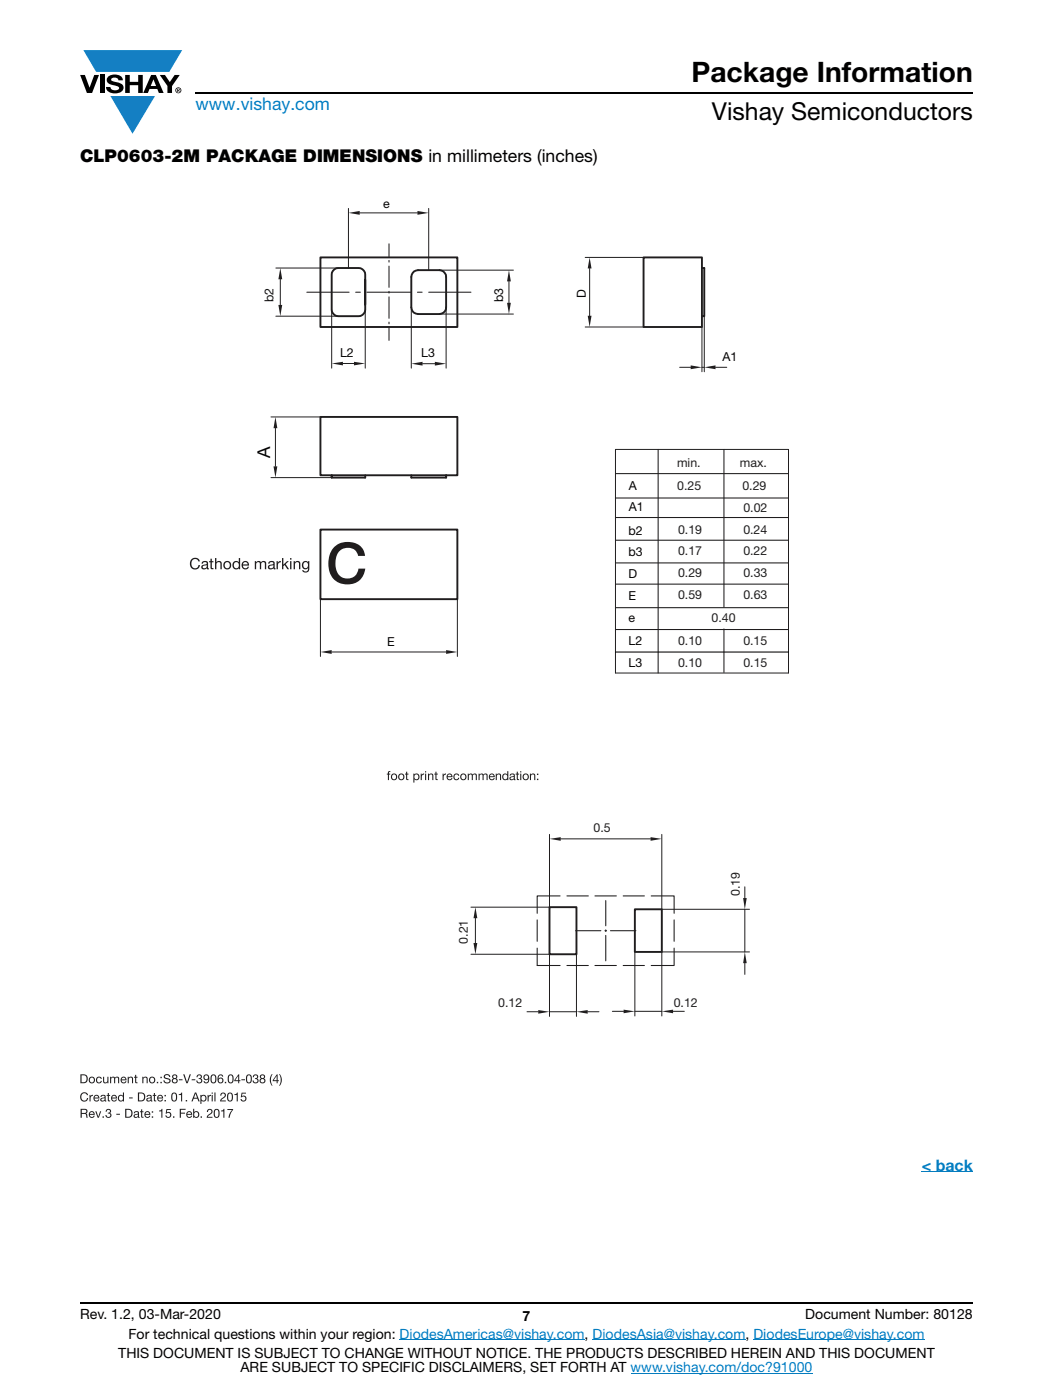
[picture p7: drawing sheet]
<svg xmlns="http://www.w3.org/2000/svg" width="210mm" height="279mm" viewBox="0 0 210 279" stroke-linecap="round" stroke-linejoin="round" font-family="sans-serif">
<g fill="#147fc3">
<path d="M16.6 10h19.7l-2.5 4.3h-1.2h-13.4z"/>
<path d="M22 19.2h8.9l-4.5 7.5z"/>
</g>
<g fill="#000">
<path d="M16 15h.9l1 2.5 .9-2.5h.9l-1.3 3.6h-1.1zM19.9 15h.9v3.6h-.9zM21.6 15.3a2.1 2.1 0 0 1 2.8 .3l.1 .4h-.9a.79 .79 0 0 0-.7-.5 .79 .79 0 0 0-.7 .4l.2 .3 1 .2a1.08 1.08 0 0 1 1.2 1 1.08 1.08 0 0 1-1.1 1.2 1.73 1.73 0 0 1-2.4-1.2h.9a.96 .96 0 0 0 .8 .6 .96 .96 0 0 0 1-.4 1.31 1.31 0 0 0-1.3-.6 1.03 1.03 0 0 1-1-.6 1.03 1.03 0 0 1 .1-1.1zM25 15h.9v1.3h1.7v-1.3h.9v3.6h-.9v-1.6h-1.7v1.6h-.9zM31.9 15h1l1 1.4 .9-1.4h1l-1.5 2.2v1.4h-.9v-1.4z"/>
<path d="M30.6 15.8l.5 1.4h-1zM30.1 15l-1.5 3.6h.9l.3-.8h1.6l.3 .8h.9l-1.5-3.6z"/>
<path d="M35.5 17.8h.2v.2h-.2zM35.3 17.7v.7h.2v-.3l.3 .3-.1-.3 .1-.2v-.2z"/>
<path d="M35.1 18a.46 .46 0 0 1 .9 0 .46 .46 0 0 1-.9 0zM35 18a.6 .6 0 0 0 1.2 0 .6 .6 0 0 0-1.2 0z"/>
</g>
<path d="M39 18.6h155M16 260h178" fill="none" stroke="#000" stroke-width=".36"/>
<path d="M79.7 267.4h36.9M118.2 267.4h30.5M125.8 274h36.2M150.2 267.4h34.2" fill="none" stroke="#007ec4" stroke-width=".2"/>
<path d="M183.7 233.8h.2z" fill="#007ec4"/>
<path d="M183.8 233.8h10.2" fill="none" stroke="#007ec4" stroke-width=".2"/>
<path d="M16 39.4h141.3v183.7h-141.3z" fill="#fff"/>
<g fill="#201d1e">
<path d="M48.2 218.1h.9v.2h-.8l-.1 .5a.59 .59 0 0 1 .9 .2 .59 .59 0 0 1-.4 .8 .59 .59 0 0 1-.7-.5h.2a.41 .41 0 0 0 .6 .2 .41 .41 0 0 0 0-.6 .41 .41 0 0 0-.6 .1h-.2zM46.7 218.4l.7-.4v1.8h-.2v-1.3h-.5zM45.7 218.3a1.23 1.23 0 0 0 0 1.3 .7 .7 0 0 0 .5-1l-.2-.3zM45.4 218.2a.66 .66 0 0 1 .9 0 .66 .66 0 0 1 .2 .8 .63 .63 0 0 1-.7 .8 .63 .63 0 0 1-.5-.9zM44.1 218.2a.59 .59 0 0 1 .9 .2 .59 .59 0 0 1-.5 .8l-.4 .4h.9v.2h-1.1l.1-.5 .4-.2a.43 .43 0 0 0 .4-.4 .43 .43 0 0 0-.4-.5l-.3 .5h-.2zM42.8 218h.2v1.8h-.2zM42.2 218.5h.2v1.3h-.2zM42.2 218h.2v.3h-.2zM41.4 218.5h.2v.3l.5-.3v.2a.43 .43 0 0 0-.5 .5v.6h-.2zM40.3 218.8a.48 .48 0 0 0-.1 .7 .48 .48 0 0 0 .8-.1 .48 .48 0 0 0-.3-.7zM40 218.5h.2v.2a.62 .62 0 0 1 .8 0 .62 .62 0 0 1 0 .9 .62 .62 0 0 1-.8 0v.7h-.2zM39 218.2l-.3 .9h.6zM38.9 218h.2l.7 1.8h-.2l-.2-.5h-.8l-.2 .5h-.2zM37 219.5h.3v.3h-.3zM35.7 218.4l.6-.4v1.8h-.2v-1.3h-.4zM34.5 218.3a1.23 1.23 0 0 0 .1 1.3 .7 .7 0 0 0 .5-1l-.2-.3zM34.3 218.2a.66 .66 0 0 1 .8 0 .66 .66 0 0 1 .2 .8 .63 .63 0 0 1-.6 .8 .63 .63 0 0 1-.6-.9zM32.8 219.5h.3v.3h-.3zM32.8 218.5h.3v.3h-.3zM31.7 218.8l-.1 .2h.7l-.2-.3zM31.5 218.7a.6 .6 0 0 1 .7-.1 .6 .6 0 0 1 .3 .6l-.9 .1a.38 .38 0 0 0 .3 .4 .38 .38 0 0 0 .4-.3h.2a.64 .64 0 0 1-1 .3 .64 .64 0 0 1 0-1zM30.7 218.1h.2v.4h.2v.2h-.2v.9h.2a.24 .24 0 0 1-.2 .2 .24 .24 0 0 1-.2-.3v-.8h-.2v-.2h.2zM29.4 219.3a.31 .31 0 0 0 .3 .4 .31 .31 0 0 0 .3-.3v-.3zM29.3 218.6l.5-.1 .4 .2 .2 1.1h-.2l-.1-.2a.44 .44 0 0 1-.7 .2 .44 .44 0 0 1 0-.7h.3a.24 .24 0 0 0 .3-.1 .24 .24 0 0 0 0-.3 .24 .24 0 0 0-.4 0l-.2 .2h-.2zM27.7 218.2v1.4h.4a.7 .7 0 0 0 .7-.7 .7 .7 0 0 0-.7-.7zM27.5 218h.6a.89 .89 0 0 1 .9 .9 .89 .89 0 0 1-.9 .9h-.6zM25.7 219h.8v.2h-.8zM23.9 218.8a.45 .45 0 0 0-.1 .7 .45 .45 0 0 0 .7-.2v-.2a.4 .4 0 0 0-.2-.4 .4 .4 0 0 0-.4 .1zM23.6 218.7l.5-.2 .4 .2v-.7h.2v1.8h-.2v-.2a.64 .64 0 0 1-.9 0 .64 .64 0 0 1 0-.9zM22.5 218.8l-.1 .2h.7l-.2-.3zM22.3 218.7a.6 .6 0 0 1 .7-.1 .6 .6 0 0 1 .3 .6l-.9 .1a.38 .38 0 0 0 .3 .4 .38 .38 0 0 0 .4-.3h.2a.64 .64 0 0 1-.9 .3 .64 .64 0 0 1-.1-1zM21.5 218.1h.2v.4h.3v.2h-.3v.9h.3a.24 .24 0 0 1-.3 .2 .24 .24 0 0 1-.2-.3v-.8h-.2v-.2h.2zM20.3 219.3a.31 .31 0 0 0 .2 .4 .31 .31 0 0 0 .4-.3v-.3zM20.1 218.6l.5-.1 .4 .2 .2 1.1h-.2l-.1-.2a.44 .44 0 0 1-.7 .2 .44 .44 0 0 1 0-.7h.3a.24 .24 0 0 0 .3-.1 .24 .24 0 0 0 0-.3 .24 .24 0 0 0-.4 0l-.2 .2h-.2zM19 218.8l-.1 .2h.7l-.2-.3zM18.8 218.7a.6 .6 0 0 1 .7-.1 .6 .6 0 0 1 .3 .6l-.9 .1a.38 .38 0 0 0 .3 .4 .38 .38 0 0 0 .4-.3h.2a.64 .64 0 0 1-1 .3 .64 .64 0 0 1 0-1zM17.8 218.5h.2l.1 .3 .4-.3v.2a.43 .43 0 0 0-.4 .5v.6h-.3zM16.2 218.3a.78 .78 0 0 1 .8-.3 .78 .78 0 0 1 .6 .6h-.3a.62 .62 0 0 0-.9-.3 .62 .62 0 0 0-.1 .9 .55 .55 0 0 0 .5 .5 .55 .55 0 0 0 .5-.6h.3a.84 .84 0 0 1-1.1 .7 .84 .84 0 0 1-.5-1.2z"/>
<path d="M48.1 215.4h.8v.2h-.8zM47.5 214.7l-.6 .9h.6zM47.5 214.4h.2v1.2h.2v.2h-.2v.4h-.2v-.4h-.8v-.2zM45.8 214.7a1.23 1.23 0 0 0 .1 1.3 .7 .7 0 0 0 .4-1l-.2-.4zM45.6 214.6a.66 .66 0 0 1 .8 0 .66 .66 0 0 1 .2 .8 .63 .63 0 0 1-.7 .8 .63 .63 0 0 1-.5-.9zM44.8 215.9h.3v.3h-.3zM43.6 215.6a.4 .4 0 0 0 .8 0 .4 .4 0 0 0-.8 0zM43.6 214.6l.6-.2 .3 .5h-.2a.42 .42 0 0 0-.6-.2 .42 .42 0 0 0-.1 .6 .58 .58 0 0 1 .9 .1 .58 .58 0 0 1-.3 .8 .58 .58 0 0 1-.8-.4v-.8zM42.4 214.7a1.23 1.23 0 0 0 0 1.3 .7 .7 0 0 0 .5-1l-.2-.4zM42.1 214.6a.66 .66 0 0 1 .9 0 .66 .66 0 0 1 .2 .8 .63 .63 0 0 1-.7 .8 .63 .63 0 0 1-.5-.9zM40.7 215a.4 .4 0 0 0 .8 0 .4 .4 0 0 0-.8 0zM40.7 214.6a.64 .64 0 0 1 .8-.1 .64 .64 0 0 1 .2 .8 .65 .65 0 0 1-.2 .8 .65 .65 0 0 1-.9-.1v-.2h.2a.42 .42 0 0 0 .6 .1 .42 .42 0 0 0 .1-.6 .56 .56 0 0 1-.8 .1 .56 .56 0 0 1 0-.8zM39.3 214.6a.49 .49 0 0 1 .8-.1 .49 .49 0 0 1-.1 .7 .56 .56 0 0 1-.1 1 .56 .56 0 0 1-.8-.6h.3a.38 .38 0 0 0 .3 .5 .38 .38 0 0 0 .4-.4 .38 .38 0 0 0-.5-.3v-.2a.34 .34 0 0 0 .4-.3 .34 .34 0 0 0-.4-.4 .34 .34 0 0 0-.2 .5h-.2zM38.2 215.4h.7v.2h-.7zM36.5 214.4h.3l.5 1.5 .5-1.5h.3l-.7 1.8h-.2zM35.7 215.4h.7v.2h-.7zM34.5 214.9a.3 .3 0 0 0 .6 0 .3 .3 0 0 0-.6 0zM34.5 215.7a.36 .36 0 0 0 .7 0 .36 .36 0 0 0-.7 0zM34.4 214.6a.49 .49 0 0 1 .8-.1 .49 .49 0 0 1-.1 .7 .53 .53 0 0 1 .1 .8 .53 .53 0 0 1-.8 0 .53 .53 0 0 1 .2-.8l-.3-.2zM32.8 214.6l.3-.2a.64 .64 0 0 1 .9 .5h-.3a.39 .39 0 0 0-.4-.4 .39 .39 0 0 0-.3 .5l.2 .1a.61 .61 0 0 1 .8 .7 .61 .61 0 0 1-1 .4l-.3-.3-.1-.3h.2a.46 .46 0 0 0 .5 .4 .46 .46 0 0 0 .4-.4l-.6-.3a.46 .46 0 0 1-.4-.2 .46 .46 0 0 1 .1-.5zM32 215.9h.3v.3h-.3zM32 214.9h.3v.3h-.3zM31.3 215.9h.2v.3h-.2zM30 215.2a.48 .48 0 0 0 0 .7 .48 .48 0 0 0 .7-.1 .48 .48 0 0 0-.1-.7zM29.7 215.5a.66 .66 0 0 1 1.3 0 .66 .66 0 0 1-1.3 0zM28.4 214.9h.2v.2a.46 .46 0 0 1 .5-.2 .46 .46 0 0 1 .3 .4v.9h-.2v-.9a.33 .33 0 0 0-.4-.2 .33 .33 0 0 0-.2 .4v.7h-.2zM26.9 214.5h.3v.4h.2v.2h-.2v.8l.2 .1a.24 .24 0 0 1-.3 .2 .24 .24 0 0 1-.2-.3v-.8h-.2v-.2h.2zM25.5 214.9h.2v.2a.46 .46 0 0 1 .5-.2 .46 .46 0 0 1 .3 .4v.9h-.2v-.9a.33 .33 0 0 0-.4-.2 .33 .33 0 0 0-.2 .4v.7h-.2zM24.4 215.2l-.1 .2h.7l-.2-.3zM24.2 215.1a.6 .6 0 0 1 .7-.2 .6 .6 0 0 1 .3 .7l-.9 .1a.38 .38 0 0 0 .3 .3 .38 .38 0 0 0 .4-.2h.2a.64 .64 0 0 1-1 .3 .64 .64 0 0 1 0-1zM22 214.9h.2v.2a.45 .45 0 0 1 .7 0l.4-.2 .4 .1 .1 1.2h-.2l-.1-1a.3 .3 0 0 0-.3-.2 .3 .3 0 0 0-.2 .4v.8h-.2v-.9a.29 .29 0 0 0-.4-.3 .29 .29 0 0 0-.2 .4v.8h-.2zM20.6 214.9h.2v.9a.33 .33 0 0 0 .4 .2 .33 .33 0 0 0 .2-.4v-.7h.2v1.3h-.2v-.2a.46 .46 0 0 1-.5 .2 .46 .46 0 0 1-.3-.5zM19.3 215.1a.58 .58 0 0 1 .6-.2 .58 .58 0 0 1 .4 .4h-.2a.44 .44 0 0 0-.7 .1 .44 .44 0 0 0 .2 .6l.7-.3a.63 .63 0 0 1-.9 .4 .63 .63 0 0 1-.1-1zM18 215.2a.48 .48 0 0 0 0 .7 .48 .48 0 0 0 .7-.1 .48 .48 0 0 0-.2-.7zM17.7 215.5a.66 .66 0 0 1 1.3 0 .66 .66 0 0 1-1.3 0zM16.3 214.6v1.4h.4a.7 .7 0 0 0 .6-.7 .7 .7 0 0 0-.6-.7zM16 214.4h.6a.89 .89 0 0 1 .9 .9 .89 .89 0 0 1-.9 .9h-.6z"/>
<path d="M55.6 214.4h.2l.4 .8a1.91 1.91 0 0 1-.4 1.5h-.2a2.21 2.21 0 0 0 0-2.3zM55.2 214.7l-.6 .9h.6zM55.2 214.4h.2v1.2h.2v.2h-.2v.4h-.2v-.4h-.8v-.2zM54.2 214.4h.2a2.21 2.21 0 0 0 0 2.3h-.2a1.91 1.91 0 0 1 0-2.3zM52 214.9a.3 .3 0 0 0 .6 0 .3 .3 0 0 0-.6 0zM52 215.7a.36 .36 0 0 0 .7 0 .36 .36 0 0 0-.7 0zM51.9 214.6a.49 .49 0 0 1 .8-.1 .49 .49 0 0 1-.1 .7 .53 .53 0 0 1 .1 .8 .53 .53 0 0 1-.8 0 .53 .53 0 0 1 .2-.8l-.3-.2zM50.6 214.6a.49 .49 0 0 1 .7-.1 .49 .49 0 0 1-.1 .7 .56 .56 0 0 1-.1 1 .56 .56 0 0 1-.7-.6h.2a.38 .38 0 0 0 .3 .5 .38 .38 0 0 0 .4-.4 .38 .38 0 0 0-.5-.3v-.2a.34 .34 0 0 0 .5-.3 .34 .34 0 0 0-.4-.4 .34 .34 0 0 0-.3 .5h-.2zM49.4 214.7a1.23 1.23 0 0 0 .1 1.3 .7 .7 0 0 0 .5-1l-.2-.4zM49.2 214.6a.66 .66 0 0 1 .9 0 .66 .66 0 0 1 .1 .8 .63 .63 0 0 1-.6 .8 .63 .63 0 0 1-.6-.9z"/>
<path d="M107.1 155.4h.3v.3h-.3zM107.1 154.4h.3v.3h-.3zM105.7 154.4h.2v.2a.46 .46 0 0 1 .5-.2 .46 .46 0 0 1 .3 .4v.9h-.2v-.9a.33 .33 0 0 0-.4-.2 .33 .33 0 0 0-.2 .4v.7h-.2zM104.5 154.7a.48 .48 0 0 0 0 .7 .48 .48 0 0 0 .7-.1 .48 .48 0 0 0-.1-.7zM104.2 155a.66 .66 0 0 1 1.3 0 .66 .66 0 0 1-1.3 0zM103.7 154.4h.3v1.3h-.3zM103.7 153.9h.3v.3h-.3zM103 154h.3v.4h.2v.2h-.2v.8l.2 .1a.24 .24 0 0 1-.3 .2 .24 .24 0 0 1-.2-.3v-.8h-.2v-.2h.2zM101.9 155.2a.31 .31 0 0 0 .2 .4 .31 .31 0 0 0 .4-.4v-.2zM101.7 154.5l.5-.1 .4 .1 .2 1.2h-.2l-.1-.2a.44 .44 0 0 1-.7 .2 .44 .44 0 0 1 0-.7l.3-.1a.24 .24 0 0 0 .3 0 .24 .24 0 0 0 0-.4 .24 .24 0 0 0-.4 .1l-.2 .2h-.2zM100.5 154.6a.45 .45 0 0 0-.1 .8 .45 .45 0 0 0 .8-.3v-.2a.4 .4 0 0 0-.3-.3 .4 .4 0 0 0-.4 0zM100.3 154.6l.4-.2 .5 .2v-.7h.2v1.8h-.2v-.2a.64 .64 0 0 1-1 0 .64 .64 0 0 1 .1-.9zM98.9 154.4h.2v.2a.46 .46 0 0 1 .5-.2 .46 .46 0 0 1 .3 .4v.9h-.2v-.9a.33 .33 0 0 0-.4-.2 .33 .33 0 0 0-.2 .4v.7h-.2zM97.8 154.7l-.1 .2h.7l-.2-.3zM97.6 154.6a.6 .6 0 0 1 .8-.2 .6 .6 0 0 1 .3 .7l-1 .1a.38 .38 0 0 0 .3 .3 .38 .38 0 0 0 .4-.2h.2a.64 .64 0 0 1-.9 .3 .64 .64 0 0 1-.1-1zM95.4 154.4h.2v.2a.45 .45 0 0 1 .8 0l.4-.2 .4 .1v1.2h-.2v-1a.3 .3 0 0 0-.3-.2 .3 .3 0 0 0-.3 .4v.8h-.2v-.9a.29 .29 0 0 0-.3-.3 .29 .29 0 0 0-.3 .4v.8h-.2zM93.3 154.4h.2v.2a.45 .45 0 0 1 .8 0l.4-.2 .3 .1 .1 1.2h-.2v-1a.3 .3 0 0 0-.4-.2 .3 .3 0 0 0-.2 .4v.8h-.2v-.9a.3 .3 0 0 0-.3-.3 .3 .3 0 0 0-.3 .4v.8h-.2zM92.1 154.7a.48 .48 0 0 0 0 .7 .48 .48 0 0 0 .7-.1 .48 .48 0 0 0-.2-.7zM91.8 155a.66 .66 0 0 1 1.3 0 .66 .66 0 0 1-1.3 0zM90.6 154.6a.58 .58 0 0 1 .5-.2 .58 .58 0 0 1 .5 .4h-.2a.44 .44 0 0 0-.8 .1 .44 .44 0 0 0 .3 .6l.7-.3a.63 .63 0 0 1-1 .4 .63 .63 0 0 1 0-1zM89.4 154.7l-.1 .2h.7l-.2-.3zM89.2 154.6a.6 .6 0 0 1 .7-.2 .6 .6 0 0 1 .3 .7l-.9 .1a.38 .38 0 0 0 .3 .3 .38 .38 0 0 0 .4-.2h.2a.64 .64 0 0 1-.9 .3 .64 .64 0 0 1-.1-1zM88.3 154.4h.2v.3l.4-.3v.2a.43 .43 0 0 0-.4 .5v.6h-.2zM86.8 154h.2v.4h.3v.2h-.3v.8l.3 .1a.24 .24 0 0 1-.3 .2 .24 .24 0 0 1-.2-.3v-.8h-.2v-.2h.2zM85.3 154.4h.2v.2a.46 .46 0 0 1 .6-.2 .46 .46 0 0 1 .3 .4v.9h-.2v-.9a.33 .33 0 0 0-.4-.2 .33 .33 0 0 0-.2 .4v.7h-.3zM84.8 154.4h.2v1.3h-.2zM84.8 153.9h.2v.3h-.2zM83.9 154.4h.2v.3l.5-.3v.2a.43 .43 0 0 0-.5 .5v.6h-.2zM82.8 154.6a.45 .45 0 0 0 0 .8 .45 .45 0 0 0 .6-.4v-.1a.39 .39 0 0 0-.2-.3 .39 .39 0 0 0-.4 0zM82.4 154.4h.2v.2a.62 .62 0 0 1 .9 0 .62 .62 0 0 1 0 .9 .62 .62 0 0 1-.9 0v.7h-.2zM81 154h.2v.4h.3v.2h-.3v.8l.3 .1a.24 .24 0 0 1-.3 .2 .24 .24 0 0 1-.2-.3v-.8h-.2v-.2h.2zM79.7 154.7a.48 .48 0 0 0 0 .7 .48 .48 0 0 0 .7-.1 .48 .48 0 0 0-.2-.7zM79.4 155a.66 .66 0 0 1 1.3 0 .66 .66 0 0 1-1.3 0zM78.3 154.7a.48 .48 0 0 0 0 .7 .48 .48 0 0 0 .7-.1 .48 .48 0 0 0-.2-.7zM78 155a.66 .66 0 0 1 1.3 0 .66 .66 0 0 1-1.3 0zM77.4 154l.4-.1v.2h-.2v.3h.2v.2h-.2v1.1h-.2v-1.1h-.3v-.2h.3z"/>
</g>
<path d="M63.9 51.4h27.3v13.9h-27.3zM72.8 55.8v6a1.33 1.33 0 0 1-1.3 1.3h-4a1.33 1.33 0 0 1-1.4-1.3v-7a1.33 1.33 0 0 1 1.4-1.3h4a1.33 1.33 0 0 1 1.3 1.3v6M82.6 54.2l.8-.3h4.2a1.33 1.33 0 0 1 1.4 1.4v6a1.33 1.33 0 0 1-1.4 1.4h-4.2a1.33 1.33 0 0 1-1.4-1.4v-6l.3-.8zM63.9 83.2h27.3v11.7h-27.3zM72.8 94.9v.4h-6.7v-.4v.4M82 94.9v.4h7v-.4v.4M63.9 105.7h27.3v13.9h-27.3z" fill="none" stroke="#201d1e" stroke-width=".38"/>
<path d="M63.9 119.6v11.4M91.2 119.6v11.4M66.1 130.1h22.9" fill="none" stroke="#201d1e" stroke-width=".2"/>
<g fill="#201d1e">
<path d="M63.9 130.1l2.2-.4v.8z"/>
<path d="M89 129.7l2.2 .4-2.2 .4z"/>
</g>
<path d="M69.5 41.6v11.9M71.7 42.5h11.5M85.5 41.6v12.3" fill="none" stroke="#201d1e" stroke-width=".2"/>
<g fill="#201d1e">
<path d="M83.2 42.1l2.3 .4-2.3 .4z"/>
<path d="M69.5 42.5l2.2-.4v.8z"/>
</g>
<path d="M87.6 53.9h14.8M101.5 56.2v4.2M87.6 62.7h14.8" fill="none" stroke="#201d1e" stroke-width=".2"/>
<g fill="#201d1e">
<path d="M101.5 53.9l.4 2.3h-.8z"/>
<path d="M101.1 60.4h.8l-.4 2.3z"/>
</g>
<path d="M54 83.2h9.9M54 95.3h12.1M54.9 85.5v7.6" fill="none" stroke="#201d1e" stroke-width=".2"/>
<g fill="#201d1e">
<path d="M54.5 93.1h.8l-.4 2.2z"/>
<path d="M54.9 83.2l.4 2.3h-.8z"/>
</g>
<path d="M82 61.3v12.2M84.3 72.6h2.4M89 61.3v12.2" fill="none" stroke="#201d1e" stroke-width=".2"/>
<g fill="#201d1e">
<path d="M86.7 72.2l2.3 .4-2.3 .4z"/>
<path d="M82 72.6l2.3-.4v.8z"/>
</g>
<path d="M128.3 51.4h11.7v13.9h-11.7zM140 53.5h.4v9.6h-.4" fill="none" stroke="#201d1e" stroke-width=".38"/>
<path d="M135.5 73.3h2.2M140 73.3h.4M140 65.3v8.9M140.4 63.1v11.1M142.7 73.3h2.2" fill="none" stroke="#201d1e" stroke-width=".2"/>
<g fill="#201d1e">
<path d="M140.4 73.3l2.3-.4v.8z"/>
<path d="M137.7 72.9l2.3 .4-2.3 .4z"/>
</g>
<path d="M116.7 51.4h11.6M117.6 53.6v9.4M116.7 65.3h11.6" fill="none" stroke="#201d1e" stroke-width=".2"/>
<g fill="#201d1e">
<path d="M117.2 63h.8l-.4 2.3z"/>
<path d="M117.6 51.4l.4 2.2h-.8z"/>
</g>
<path d="M66.1 61.8v11.7M68.4 72.5h2.2M72.8 61.8v11.7" fill="none" stroke="#201d1e" stroke-width=".2"/>
<g fill="#201d1e">
<path d="M70.6 72.2l2.2 .3-2.2 .4z"/>
<path d="M66.1 72.5l2.3-.3v.7z"/>
</g>
<path d="M77.6 48.7v2.5M77.6 52v.3M77.6 53.1v4.2M77.6 58.1v.4M77.6 59.2v4.3M77.6 64.3v.3M77.6 65.4v2.5" fill="none" stroke="#201d1e" stroke-width=".21"/>
<path d="M55 53.5h12.5M55.9 55.7v5.2M55 63.1h12.5" fill="none" stroke="#201d1e" stroke-width=".2"/>
<g fill="#201d1e">
<path d="M55.9 53.5l.4 2.2h-.8z"/>
<path d="M55.5 60.9h.8l-.4 2.2z"/>
</g>
<path d="M61.2 58.3h8.4M70.9 58.3h1M73.2 58.3h8.7M83.2 58.3h1M85.5 58.3h8.4" fill="none" stroke="#201d1e" stroke-width=".21"/>
<g fill="#201d1e">
<path d="M66.7 109.1a3.8 3.8 0 0 1 5.9 .9l.2 .9h-1.4a2.2 2.2 0 0 0-3.8-.8 4 4 0 0 0 .4 5 2.25 2.25 0 0 0 3.5-1.6h1.3a3.7 3.7 0 0 1-6.1 2.2 5.1 5.1 0 0 1 0-6.6z"/>
<path d="M45.3 221.3h1.2l-.5 1.1-.2 .7h-.2v-.5l.7-1.1h-1zM44.1 221.6l.6-.3v1.8h-.2v-1.3h-.4zM43 221.6a1.23 1.23 0 0 0 .1 1.3 .7 .7 0 0 0 .5-1l-.2-.4zM42.8 221.5a.66 .66 0 0 1 .8 0 .66 .66 0 0 1 .2 .8 .63 .63 0 0 1-.7 .8 .63 .63 0 0 1-.5-.9zM41.4 221.5a.59 .59 0 0 1 1 .1 .59 .59 0 0 1-.5 .9l-.4 .4h.9v.2h-1.2l.2-.5 .3-.3a.43 .43 0 0 0 .5-.4 .43 .43 0 0 0-.5-.4l-.2 .4h-.2zM40 222.8h.3v.3h-.3zM38.9 222a.45 .45 0 0 0-.1 .8 .45 .45 0 0 0 .7-.4v-.1a.39 .39 0 0 0-.2-.3 .39 .39 0 0 0-.4 0zM38.5 221.3h.2v.7a.62 .62 0 0 1 .9 0 .62 .62 0 0 1 0 .9 .62 .62 0 0 1-.9 0v.2h-.2zM37.5 222l-.1 .3h.7l-.2-.3zM37.3 221.9a.6 .6 0 0 1 .7-.1 .6 .6 0 0 1 .3 .7l-.9 .1a.38 .38 0 0 0 .3 .3 .38 .38 0 0 0 .4-.2h.2a.64 .64 0 0 1-1 .2 .64 .64 0 0 1 0-1zM35.8 221.3h1.2v.2h-.9v.6h.8v.2h-.8v.8h-.3zM34.5 222.8h.3v.3h-.3zM33.2 221.3h.9v.2h-.7l-.1 .5a.59 .59 0 0 1 .8 .3 .59 .59 0 0 1-.4 .8 .59 .59 0 0 1-.7-.5h.2a.41 .41 0 0 0 .6 .2 .41 .41 0 0 0 0-.7 .41 .41 0 0 0-.6 .2l-.2-.1zM31.7 221.6l.7-.3v1.8h-.2v-1.3h-.5zM30.3 222.8h.2v.3h-.2zM30.3 221.8h.2v.3h-.2zM29.1 222l-.1 .3h.8l-.3-.3zM29 221.9a.6 .6 0 0 1 .7-.1 .6 .6 0 0 1 .3 .7l-1 .1a.38 .38 0 0 0 .4 .3 .38 .38 0 0 0 .4-.2h.2a.64 .64 0 0 1-1 .2 .64 .64 0 0 1 0-1zM28.1 221.4h.3v.4h.2v.2h-.2v.8l.2 .1a.24 .24 0 0 1-.3 .2 .24 .24 0 0 1-.2-.3v-.8h-.2v-.2h.2zM26.9 222.6a.31 .31 0 0 0 .3 .4 .31 .31 0 0 0 .3-.4v-.2zM26.8 221.9l.4-.1 .5 .1 .1 1.2h-.2l-.1-.2a.44 .44 0 0 1-.7 .2 .44 .44 0 0 1 0-.7l.4-.1a.24 .24 0 0 0 .3-.1 .24 .24 0 0 0-.1-.3 .24 .24 0 0 0-.3 .1l-.2 .2h-.2zM25.2 221.5v1.4h.4a.7 .7 0 0 0 .6-.7 .7 .7 0 0 0-.6-.7zM25 221.3h.6a.89 .89 0 0 1 .8 .9 .89 .89 0 0 1-.8 .9h-.6zM23.2 222.3h.7v.2h-.7zM21.2 221.5a.49 .49 0 0 1 .8-.1 .49 .49 0 0 1-.1 .7 .56 .56 0 0 1-.1 1 .56 .56 0 0 1-.8-.6h.2a.38 .38 0 0 0 .4 .5 .38 .38 0 0 0 .4-.4 .38 .38 0 0 0-.5-.4v-.1a.34 .34 0 0 0 .4-.4 .34 .34 0 0 0-.4-.3 .34 .34 0 0 0-.2 .5h-.2zM20.4 222.8h.3v.3h-.3zM19 221.8h.2l.4 1.1 .4-1.1h.2l-.5 1.3h-.2zM18 222l-.1 .3h.8l-.3-.3zM17.9 221.9a.6 .6 0 0 1 .7-.1 .6 .6 0 0 1 .3 .7l-1 .1a.38 .38 0 0 0 .4 .3 .38 .38 0 0 0 .4-.2h.2a.64 .64 0 0 1-1 .2 .64 .64 0 0 1 0-1zM16.3 221.5v.6h.6a.31 .31 0 0 0 .3-.3 .31 .31 0 0 0-.3-.3zM16.1 221.3h.8a.48 .48 0 0 1 .5 .3 .48 .48 0 0 1-.3 .6l.3 .2 .1 .7h-.3l-.1-.6-.2-.2h-.6v.8h-.2z"/>
<path d="M60.7 112.3a.56 .56 0 0 0-.2 .8 .56 .56 0 0 0 .8 .1l.1-.4a.48 .48 0 0 0-.2-.5 .48 .48 0 0 0-.5 0zM60.5 112.1a.63 .63 0 0 1 .9 .1v-.2h.3v1.5a.73 .73 0 0 1-.6 .8 .73 .73 0 0 1-.8-.5h.2a.5 .5 0 0 0 .7 .2 .5 .5 0 0 0 .2-.7 .72 .72 0 0 1-1 .2 .72 .72 0 0 1-.2-1zM58.6 112h.2v.2a.58 .58 0 0 1 .7-.2 .58 .58 0 0 1 .4 .5v1.1h-.3v-1.1a.41 .41 0 0 0-.5-.3 .41 .41 0 0 0-.3 .5v.9h-.2zM57.8 112h.3v1.6h-.3zM57.8 111.4h.3v.3h-.3zM56.2 111.4h.3v1.3l.7-.7h.4l-.6 .6 .6 1h-.3l-.5-.8-.3 .2v.6h-.3zM55.1 112h.3v.3l.2-.3 .4-.1v.3a.54 .54 0 0 0-.6 .7v.7h-.3zM53.8 113a.38 .38 0 0 0 .3 .5 .38 .38 0 0 0 .4-.5v-.2zM53.6 112.1l.6-.2a.48 .48 0 0 1 .6 .5v.9l.1 .1v.2h-.2l-.2-.2a.56 .56 0 0 1-.7 .3 .56 .56 0 0 1-.3-.8l.6-.2a.3 .3 0 0 0 .4-.1 .3 .3 0 0 0-.1-.4 .3 .3 0 0 0-.4 0l-.3 .3h-.2zM50.8 112h.3v.2a.57 .57 0 0 1 .9 0 .56 .56 0 0 1 .6-.3 .56 .56 0 0 1 .5 .5v1.2h-.3v-1.1a.37 .37 0 0 0-.4-.4 .37 .37 0 0 0-.3 .5v1h-.3v-1.1a.37 .37 0 0 0-.4-.3 .37 .37 0 0 0-.3 .4v1h-.3zM48.6 112.3l-.1 .3h.9l-.3-.4zM48.4 112.2a.75 .75 0 0 1 .9-.2 .75 .75 0 0 1 .4 .9h-1.2a.48 .48 0 0 0 .3 .5 .48 .48 0 0 0 .6-.3h.2a.8 .8 0 0 1-1.2 .4 .8 .8 0 0 1 0-1.3zM46.8 112.3a.56 .56 0 0 0-.1 .9 .56 .56 0 0 0 .9-.2v-.1a.53 .53 0 0 0-.2-.6 .53 .53 0 0 0-.6 0zM46.5 112.2l.6-.3 .5 .3v-.8h.3v2.2h-.3v-.2a.8 .8 0 0 1-1.1 0 .8 .8 0 0 1 0-1.2zM45 112.3a.59 .59 0 0 0-.1 .9 .59 .59 0 0 0 .9 0 .59 .59 0 0 0-.1-.9 .48 .48 0 0 0-.7 0zM44.5 112.8a.85 .85 0 0 1 1.7 0 .85 .85 0 0 1-1.7 0zM42.9 111.4h.2v.8a.58 .58 0 0 1 .7-.2 .58 .58 0 0 1 .4 .5v1.1h-.2v-1.1a.41 .41 0 0 0-.5-.3 .41 .41 0 0 0-.4 .5v.9h-.2zM42 111.5h.2v.5h.4v.2h-.4v1.1l.4 .1v.2a.39 .39 0 0 1-.6-.3v-1.1h-.3v-.2h.3zM40.5 113a.38 .38 0 0 0 .3 .5 .38 .38 0 0 0 .4-.5v-.2zM40.3 112.1l.6-.2a.48 .48 0 0 1 .6 .5v.9l.2 .1v.2h-.3l-.2-.2a.56 .56 0 0 1-.7 .3 .56 .56 0 0 1-.3-.8l.6-.2a.3 .3 0 0 0 .4-.1 .3 .3 0 0 0-.1-.4 .3 .3 0 0 0-.4 0l-.2 .3h-.3zM38.1 111.7a.98 .98 0 0 1 1.7 .3h-.2a.75 .75 0 0 0-1.1-.4 .75 .75 0 0 0-.3 1.1 .7 .7 0 0 0 .6 .7 .7 .7 0 0 0 .8-.6h.3a1.05 1.05 0 0 1-1.4 .8 1.05 1.05 0 0 1-.6-1.6z"/>
</g>
<path d="M109.6 181h5.4v9.4h-5.4zM126.6 181.5h5.4v8.5h-5.4z" fill="none" stroke="#201d1e" stroke-width=".38"/>
<g fill="none" stroke="#201d1e" stroke-width=".21">
<path d="M111.7 178.8h-4.6v3.5M113 178.8h4.3M118.6 178.8h4.3M120.8 179.7v5.1M124.3 178.8h4.2M129.9 178.8h4.5v3.5M107.1 183.6v4.3M107.1 189.2v3.5h4.6M113 192.7h4.3M114.8 185.7h5M118.6 192.7h4.3M120.6 185.7h.4"/>
<path d="M120.8 185.6v.3M120.8 186.7v5.1M121.7 185.7h5.1M124.3 192.7h4.2M134.4 189.2v3.5h-4.5M134.4 183.6v4.3"/>
</g>
<path d="M148.5 177v2.2M132 190h17.5M132 181.5h17.5M148.5 181.5v8.5M148.5 192.2v2.3" fill="none" stroke="#201d1e" stroke-width=".2"/>
<g fill="#201d1e">
<path d="M148.5 190l.4 2.2h-.7z"/>
<path d="M148.2 179.2h.7l-.4 2.3z"/>
</g>
<path d="M93.9 190.4h15.7M93.9 181h15.7M94.8 183.2v5" fill="none" stroke="#201d1e" stroke-width=".2"/>
<g fill="#201d1e">
<path d="M94.4 188.2h.8l-.4 2.2z"/>
<path d="M94.8 181l.4 2.2h-.8z"/>
</g>
<path d="M109.6 166.5v14.5M111.8 167.4h17.9M132 166.5v15" fill="none" stroke="#201d1e" stroke-width=".2"/>
<g fill="#201d1e">
<path d="M109.6 167.4l2.2-.3v.7z"/>
<path d="M129.7 167.1l2.3 .3-2.3 .4z"/>
</g>
<path d="M109.6 190.4v12.4M115 190.4v12.4M105.1 201.9h2.2M109.6 201.9h5.4M117.2 201.9h2.2" fill="none" stroke="#201d1e" stroke-width=".2"/>
<g fill="#201d1e">
<path d="M115 201.9l2.2-.3v.7z"/>
<path d="M107.3 201.6l2.3 .3-2.3 .4z"/>
</g>
<path d="M126.6 190v12.8M132 190v12.8M122.1 201.8h2.3M126.6 201.8h5.4M134.2 201.8h2.3" fill="none" stroke="#201d1e" stroke-width=".2"/>
<g fill="#201d1e">
<path d="M124.4 201.5l2.2 .3-2.2 .4z"/>
<path d="M132 201.8l2.2-.3v.7z"/>
</g>
<path d="M122.7 99.4h34.5M122.7 94.5h34.5M131.2 89.7v44.6M144.4 89.7v31.5M122.7 103.3h34.5M122.7 107.8h34.5M122.7 112.3h34.5M122.7 116.6h34.5M122.7 121.3h34.5M122.7 125.6h34.5M144.4 125.5v8.7" fill="none" stroke="#201d1e" stroke-width=".21"/>
<path d="M122.7 89.7h34.5v44.6h-34.5z" fill="none" stroke="#201d1e" stroke-width=".2"/>
<path d="M122.7 130.1h34.5" fill="none" stroke="#040503" stroke-width=".21"/>
<text font-size="5.6" x="137.9" y="16.4">Package Information</text>
<text font-size="4.9" x="142" y="23.9">Vishay Semiconductors</text>
<text font-size="3.5" fill="#007ec4" x="39" y="22">www.vishay.com</text>
<text font-size="3.5" x="16" y="32.3">CLP0603-2M PACKAGE DIMENSIONS in millimeters (inches)</text>
<text font-size="3.5" fill="#040503" x="53.9" y="91.3" transform="rotate(-90 53.9 91.3)">A</text>
<text font-size="3.2" fill="#007ec4" x="183.8" y="233.6">&lt; back</text>
<g font-size="2.8">
<text x="16" y="263.3">Rev. 1.2, 03-Mar-2020</text>
<text x="104.2" y="263.6">7</text>
<text x="160.6" y="263.3">Document Number: 80128</text>
<text x="25.6" y="267.1">For technical questions within your region: DiodesAmericas@vishay.com, DiodesAsia@vishay.com, DiodesEurope@vishay.com</text>
<text x="23.6" y="271">THIS DOCUMENT IS SUBJECT TO CHANGE WITHOUT NOTICE. THE PRODUCTS DESCRIBED HEREIN AND THIS DOCUMENT</text>
<text x="48" y="273.8">ARE SUBJECT TO SPECIFIC DISCLAIMERS, SET FORTH AT www.vishay.com/doc?91000</text>
</g>
<g font-size="2.5" fill="#040503">
<text x="76.4" y="41.4">e</text>
<text x="116.8" y="59.4" transform="rotate(-90 116.8 59.4)">D</text>
<text x="100.3" y="60.2" transform="rotate(-90 100.3 60.2)">b3</text>
<text x="67.8" y="71.2">L2</text>
<text x="84" y="71.2">L3</text>
<text x="144.1" y="72.1">A1</text>
<text x="125.4" y="97.8">A</text>
<text x="125.4" y="106.7">b2</text>
<text x="125.4" y="102.1">A1</text>
<text x="125.4" y="110.9">b3</text>
<text x="125.4" y="115.4">D</text>
<text x="125.4" y="119.8">E</text>
<text x="125.4" y="124.1">e</text>
<text x="77.2" y="129">E</text>
<text x="125.4" y="128.7">L2</text>
<text x="125.4" y="133.2">L3</text>
</g>
<text font-size="2.5" fill="#0b0b20" x="54.6" y="60.2" transform="rotate(-90 54.6 60.2)">b2</text>
<g font-size="2.5" fill="#201d1e">
<text x="135" y="93.2">min.</text>
<text x="147.6" y="93.2">max.</text>
<text x="135" y="97.8">0.25</text>
<text x="148" y="97.8">0.29</text>
<text x="135.2" y="106.6">0.19</text>
<text x="148.2" y="106.6">0.24</text>
<text x="148.2" y="102.2">0.02</text>
<text x="135.2" y="110.8">0.17</text>
<text x="148.2" y="110.8">0.22</text>
<text x="135.2" y="115.2">0.29</text>
<text x="135.2" y="119.5">0.59</text>
<text x="148.2" y="115.2">0.33</text>
<text x="148.2" y="119.5">0.63</text>
<text x="141.9" y="124.2">0.40</text>
<text x="135.2" y="128.7">0.10</text>
<text x="148.2" y="128.7">0.15</text>
<text x="135.2" y="133.2">0.10</text>
<text x="148.2" y="133.2">0.15</text>
<text x="118.4" y="166.1">0.5</text>
<text x="147.5" y="178.8" transform="rotate(-90 147.5 178.8)">0.19</text>
<text x="93.3" y="188.3" transform="rotate(-90 93.3 188.3)">0.21</text>
<text x="99.4" y="201">0.12</text>
<text x="134.3" y="201">0.12</text>
</g>
</svg>
